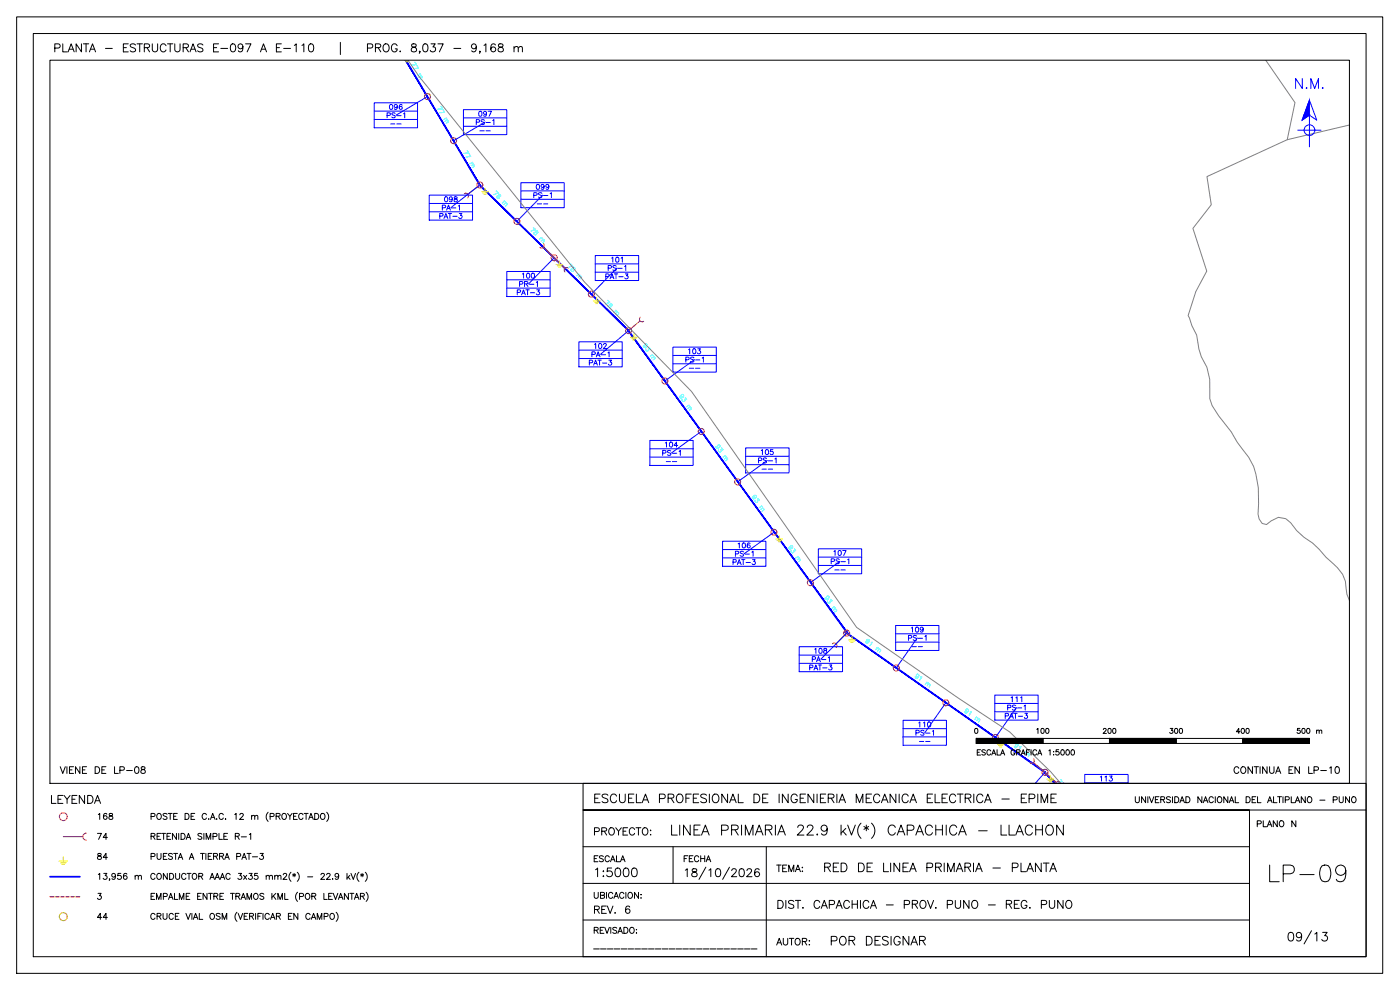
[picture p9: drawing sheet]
<svg xmlns="http://www.w3.org/2000/svg" width="420mm" height="297mm" viewBox="0 0 420 297" stroke-linecap="round" stroke-linejoin="round" font-family="sans-serif">
<!-- layer: RP_CONDUCTOR -->
<g fill="#00f" stroke="#00f" stroke-width=".3">
<path d="M188.5 99.3l66 91.2 .2-.2zM188.5 99.3l.2-.2 66 91.2zM143.9 55.6l44.6 43.7 .2-.2zM143.9 55.6l.2-.2 44.6 43.7zM121.7 18.1l22.2 37.5 .2-.2zM121.7 18.1h.3l22.1 37.3z"/>
<path d="M253.6 189.4l-.1 .2 60.2 42.1zM253.5 189.6l60.2 42.1-.2 .1zM313.7 231.7l-.2 .1 3.2 3.2zM313.5 231.8l3.2 3.2h-.4z"/>
</g>
<!-- layer: RP_EMPALME -->
<path d="M253.6 189.5l1 .9M15 269.1h1.3M16.6 269.1h1.2M18.1 269.1h1.3M19.6 269.1h1.3M21.1 269.1h1.3M22.7 269.1h1.3" fill="none" stroke="#f00" stroke-width=".3"/>
<!-- layer: RP_PTIERRA -->
<g fill="none" stroke="#ff0" stroke-width=".3">
<path d="M121.4 18.1h1.3M121.7 18.5h.6M144.6 57.5h2M144.9 57.9h1.3M145.3 58.3h.6M145.6 56.5v1M166.9 79.4h2M167.2 79.7h1.4M167.9 78.3v1.1M167.6 80.1h.6M178.1 90.3h2M178.4 90.7h1.3"/>
<path d="M178.8 91.1h.6M179.1 89.3v1M189.2 101.2h2M189.6 101.6h1.3M189.9 102h.6M190.2 100.2v1M232.9 161.7h2M233.2 162.1h1.3M233.6 162.5h.6M233.9 160.7v1M254.7 192h2M255 192.4h1.3"/>
<path d="M255.4 192.8h.6M255.7 191v1M299.3 223.3h2M299.7 223.7h1.3M300 224.1h.6M300.3 222.3v1M314.2 233.8h2M314.6 234.2h1.2M314.9 234.6h.6M315.2 232.8v1M17.7 258.3h2.6M18.1 258.9h1.7"/>
<path d="M18.6 259.4h.8M19 257.1v1.2"/>
</g>
<!-- layer: RP_POSTE -->
<g fill="none" stroke="#f00" stroke-width=".3">
<circle cx="128.3" cy="29" r=".9"/>
<circle cx="136.1" cy="42.2" r=".9"/>
<circle cx="144" cy="55.5" r=".9"/>
<circle cx="155.1" cy="66.4" r=".9"/>
<circle cx="166.3" cy="77.3" r=".9"/>
<circle cx="177.5" cy="88.3" r=".9"/>
<circle cx="188.6" cy="99.2" r=".9"/>
<circle cx="199.5" cy="114.3" r=".9"/>
<circle cx="210.4" cy="129.5" r=".9"/>
<circle cx="221.4" cy="144.6" r=".9"/>
<circle cx="232.3" cy="159.7" r=".9"/>
<circle cx="243.2" cy="174.8" r=".9"/>
<circle cx="254.1" cy="190" r=".9"/>
<circle cx="269" cy="200.4" r=".9"/>
<circle cx="283.9" cy="210.9" r=".9"/>
<circle cx="298.7" cy="221.3" r=".9"/>
<circle cx="313.6" cy="231.7" r=".9"/>
<circle cx="19" cy="245" r="1.17"/>
</g>
<!-- layer: RP_CUADROPOSTE -->
<g fill="none" stroke="#00f" stroke-width=".3">
<path d="M112.3 30.8h13v7.5h-13zM112.3 33.3h13M112.3 35.8h13M128.3 29l-9.5 5.6M139.1 32.9h13v7.5h-13zM139.1 35.4h13M139.1 37.9h13M145.6 36.6l-9.5 5.6M128.8 58.6h13v7.4h-13zM144 55.5l-8.7 6.8M156.3 54.8h13v7.5h-13zM156.3 57.3h13"/>
<path d="M156.3 59.8h13M162.8 58.6l-7.7 7.8M128.8 61.1h13M128.8 63.5h13M166.3 77.4l-7.7 7.8M178.6 76.7h13.1v7.5h-13.1zM178.6 79.2h13.1M152.1 81.5h13v7.5h-13zM152.1 84h13M152.1 86.5h13M178.6 81.7h13.1M185.2 80.4l-7.7 7.9"/>
<path d="M188.6 99.2l-8.4 7.1M173.7 102.6h13v7.5h-13zM173.7 105.1h13M173.7 107.6h13M202 104.1h13v7.5h-13zM202 106.6h13M202 109.1h13M208.4 107.9l-8.9 6.4M195 132.2h13v7.4h-13zM195 134.6h13M195 137.1h13M210.4 129.5l-8.9 6.4"/>
<path d="M223.8 134.4h13v7.5h-13zM223.8 136.9h13M223.8 139.4h13M230.3 138.2l-8.9 6.4M232.3 159.7l-8.9 6.4M216.9 162.4h12.9v7.5h-12.9zM216.9 164.9h12.9M216.9 167.4h12.9M245.6 164.7h13v7.5h-13zM245.6 167.2h13M245.6 169.7h13M252.1 168.4l-8.9 6.4"/>
<path d="M239.8 194h13.1v7.5h-13.1zM239.8 196.5h13.1M239.8 199h13.1M254.1 190l-7.8 7.8M268.8 187.7h13v7.5h-13zM268.8 190.2h13M268.8 192.7h13M275.3 191.4l-6.3 9M271 216.1h13v7.5h-13zM271 218.6h13M283.8 210.9l-6.3 9M298.6 208.5h13v7.6h-13z"/>
<path d="M298.6 211.1h13M298.6 213.6h13M305.1 212.3l-6.4 9M271 221.1h13M313.6 231.7l-2.9 3.3M325.5 235v-2.6h13v2.6M325.5 234.9h13"/>
</g>
<!-- layer: RP_VANO -->
<g fill="none" stroke="#0ff" stroke-width=".3">
<path d="M124.5 18.6l.5 .8-1.5 .1M125.2 19.7l.4 .8-1.4 .1M125.9 22.3l.5 .4-.7 .5M126.1 22.2l-.8 .4M126.2 22.9l.5 .4-.7 .5M132.4 31.9l.4 .7-1.4 .2M133 33l.4 .7-1.4 .1M133.7 35.5l.5 .5-.7 .5M133.9 35.4l-.7 .5M134.1 36.1l.5 .5-.7 .4M140.2 45.2l.5 .7-1.5 .1M140.8 46.2l.5 .8-1.5 .1"/>
<path d="M141.6 48.8l.4 .4-.6 .5M141.8 48.7l-.7 .4M141.9 49.4l.5 .4-.7 .5M148.9 57.3l.6 .6-1.3 .5M149.1 58.9l.2-.2 .7 .3 .2-.1-.4-.6-.2 .3a.53 .53 0 0 1 .3 .5 .53 .53 0 0 1-.4 .5l-.4-.3zM151.2 60.5l.5 .3-.5 .6M151.3 60.3l-.6 .6M151.7 60.9l.5 .3-.5 .7M160.1 68.2l.6 .6-1.4 .5M160.2 69.9l.5-.2 .6 .2 .1-.2-.2-.4h-.3l-.2 .2 .3 .8a.46 .46 0 0 1-.6 .1 .46 .46 0 0 1-.2-.5zM162.3 71.4l.6 .3-.5 .6M162.5 71.2l-.6 .6"/>
<path d="M162.8 71.9h.4l.2 .3-.5 .6M171.2 79.1l.7 .7-1.4 .4M171.4 80.8l.2-.2 .7 .2 .3-.1-.3-.5-.4 .1a.74 .74 0 0 1 0 1.1l-.5-.2zM173.5 82.3l.6 .3-.6 .7M173.7 82.2l-.6 .6M174 82.8l.6 .3-.6 .6M182.4 90.1l.6 .6-1.3 .5M182.5 91.7l.5-.2 .6 .2 .2-.2-.3-.3-.3-.1-.1 .2 .2 .9a.45 .45 0 0 1-.6 0 .45 .45 0 0 1-.2-.5zM184.7 93.2l.4 .1 .1 .3-.5 .6M184.8 93.1l-.6 .6M185.1 93.7l.6 .3-.5 .6M193.1 103.7l-.1 .2a.59 .59 0 0 0 .9 .2 .59 .59 0 0 0 .1-.9 .41 .41 0 0 0-.5 .4 .41 .41 0 0 0 .6 .4"/>
<path d="M194.8 104.1l.4 .6h-.7a.43 .43 0 0 1-.3 .7 .43 .43 0 0 1-.4-.7M195.7 106.6l.5 .3-.6 .6M195.9 106.4l-.7 .5M196.1 107.1l.3 .1 .2 .3-.6 .5M204 118.9l-.1 .1a.59 .59 0 0 0 .9 .2 .59 .59 0 0 0 .1-.8 .4 .4 0 0 0-.5 .4 .4 .4 0 0 0 .6 .3M205.7 119.3l.4 .5h-.7a.44 .44 0 0 1 0 .6 .44 .44 0 0 1-.6 0 .44 .44 0 0 1-.1-.6M206.6 121.7l.5 .4-.6 .5M206.8 121.5l-.7 .6M207 122.2l.5 .4-.6 .6M214.9 134v.1a.59 .59 0 0 0 .8 .3 .59 .59 0 0 0 .1-.9 .4 .4 0 0 0-.5 .4 .4 .4 0 0 0 .6 .3M216.6 134.4l.4 .6-.6-.1a.43 .43 0 0 1-.4 .7 .43 .43 0 0 1-.3-.7M217.5 136.8l.4 .1 .1 .3-.6 .5"/>
<path d="M217.7 136.7l-.7 .5M217.9 137.4l.4 .1 .1 .3-.6 .5M225.8 149.1v.2a.59 .59 0 0 0 .8 .2 .59 .59 0 0 0 .2-.9 .4 .4 0 0 0-.6 .4 .4 .4 0 0 0 .6 .3M227.5 149.5l.4 .6h-.6a.43 .43 0 0 1-.4 .6 .43 .43 0 0 1-.3-.6M228.4 151.9l.4 .1 .1 .3-.6 .6M228.6 151.8l-.7 .5M228.8 152.5l.4 .1 .1 .3-.6 .5M236.7 164.3v.1a.58 .58 0 0 0 .8 .2 .58 .58 0 0 0 .2-.8 .4 .4 0 0 0-.6 .4 .4 .4 0 0 0 .6 .3M238.4 164.7l.4 .5h-.6a.43 .43 0 0 1-.4 .7 .43 .43 0 0 1-.3-.7M239.3 167.1l.5 .4-.6 .5M239.5 166.9l-.7 .5M239.7 167.6l.5 .4-.6 .5"/>
<path d="M247.6 179.4v.1a.6 .6 0 0 0 .8 .2 .6 .6 0 0 0 .2-.8 .4 .4 0 0 0-.6 .4 .4 .4 0 0 0 .6 .3M249.3 179.8l.4 .5h-.6a.44 .44 0 0 1-.1 .6 .44 .44 0 0 1-.6 0 .44 .44 0 0 1 0-.6M250.2 182.2l.4 .1 .1 .3-.6 .5M250.4 182.1l-.7 .5M250.6 182.8l.5 .3-.6 .6M260.8 192.5a.4 .4 0 0 1-.6 0 .4 .4 0 0 1 .2-.6 .4 .4 0 0 1 .5 .4l-.7 .7-.4-.4M261.4 192.7h.4l-.7 1M263.1 194.4h.4l.3 .3-.4 .6M263.3 194.2l-.5 .8M263.7 194.8l.6 .2-.4 .7M275.7 202.9a.41 .41 0 0 1-.7 0 .41 .41 0 0 1 .3-.6 .41 .41 0 0 1 .5 .4l-.7 .8-.4-.4M276.3 203.1h.4l-.8 1.1"/>
<path d="M278 204.9h.4l.2 .2-.4 .7M278.2 204.7l-.5 .7M278.6 205.3l.6 .2-.4 .7M290.6 213.4a.41 .41 0 0 1-.7-.1 .41 .41 0 0 1 .3-.6 .41 .41 0 0 1 .5 .5l-.8 .7-.3-.4M291.2 213.6h.4l-.8 1M292.9 215.3l.6 .2-.4 .7M293.1 215.1l-.6 .7M293.5 215.7h.4l.2 .2-.4 .7M305.4 223.8a.41 .41 0 0 1-.6-.1 .41 .41 0 0 1 .3-.5 .41 .41 0 0 1 .4 .4l-.5 .7h-.4l-.2-.3M306 224h.5l-.8 1.1M307.8 225.8l.4-.1 .2 .3-.4 .7M307.9 225.6l-.5 .7"/>
<path d="M308.3 226.2l.4-.1 .2 .3-.4 .7M318.3 233.9l.6 .6-1.4 .4M319.1 234.8l.2 .2"/>
</g>
<!-- layer: RP_RETENIDA -->
<g fill="none" stroke="#f00" stroke-width=".3">
<path d="M139.3 58.1a.79 .79 0 0 1 1.1 .2 .79 .79 0 0 1-.1 1.1M144 55.5l-3.6 2.8M163.1 73.1a.79 .79 0 0 1 0 1.1 .79 .79 0 0 1-1.1 0M163.1 74.2l6.4 6.3M170.7 80.5a.79 .79 0 0 0-1.2 0 .79 .79 0 0 0 .1 1.1M192.1 96.3l-3.5 2.9M192.2 95.2a.79 .79 0 0 0-.1 1.1 .79 .79 0 0 0 1.1 .1M249.8 193.2a.79 .79 0 0 1 1.1 0 .79 .79 0 0 1 0 1.1M254.1 190l-3.2 3.2M310.2 227.6a.79 .79 0 0 1 0 1.2 .79 .79 0 0 1-1.1 0M310.2 228.8l6.8 5.9M318.1 234.6l-.7-.1-.6 .5"/>
<path d="M19 251h5.8M25.9 250a1.05 1.05 0 0 0-1.1 1 1.05 1.05 0 0 0 1.1 1.1"/>
</g>
<!-- layer: VIAS -->
<path d="M122.4 18.1l3.3 4.7 49.7 61.8 32.1 32.9 49.6 70.7 30.6 21.3 15.3 10.1 12.3 11.9 3 3.5M379.9 18.1l8.7 12.7-2.3 11.1-24.1 11.1 1.3 8.4-5.5 7.1 4.2 12.9-3.3 6.1-2.3 7.2 1.1 3 1.4 2.8 .7 4.2 .7 2.3 1.7 3.2 .9 3.6v5.8l.7 2.1 1.9 3.1 3.8 4.8 1.8 3.1 1.6 2.2a17.8 17.8 0 0 1 4.7 11.4l-.1 7.9 .4 1.5 .9 1.4 1.3 .3 1.4-1.1 2.1-1.1 2.3 .4 1.4 1.3 1.8 2.3 2.2 2 2.6 1.7 2 1.9 2 2.4 2.1 1.8a9.2 9.2 0 0 1 4 7.5l.2 1.8 .8 1.8M405 37.5l-18.7 4.4" fill="none" stroke="#808080" stroke-width=".3"/>
<!-- layer: MARCO -->
<path d="M5 5.1h410v286.9h-410zM10 10.1h400v276.9h-400zM15 18.1h390v216.9h-390z" fill="none" stroke="#000" stroke-width=".3"/>
<!-- layer: NM -->
<g fill="none" stroke="#00f" stroke-width=".3">
<path d="M389.5 39.1h7M393 30.1l2.2 6-2.2-1.5-2.2 1.5zM393 34.6v9.5"/>
<circle cx="393" cy="39" r="1.6"/>
</g>
<path d="M393 30.1v4.5h-1.7zM391.3 34.6l-.5 1.5 2.2-1.5z" fill="#00f" stroke="#00f" stroke-width=".3"/>
<!-- layer: ROTULO -->
<g fill="none" stroke="#000" stroke-width=".3">
<path d="M16.4 14.4h1.1a.64 .64 0 0 0 .6-.6 .64 .64 0 0 0-.6-.6h-1.1v2.4M18.8 13.2v2.4h1.4M20.4 15.6l1-2.4 .9 2.4M20.8 14.8h1.1M24.4 13.2v2.4l-1.6-2.4v2.4M25 13.2h1.6M25.8 13.2v2.4M26.8 15.6l1-2.4 .9 2.4M27.2 14.8h1.1M31.6 14.5h2.1M37 14.3h.9M38.5 13.2h-1.5v2.4h1.5"/>
<path d="M40.7 13.5a.9 .9 0 0 0-.9-.4 .9 .9 0 0 0-.7 .6l.2 .4 1.1 .4 .3 .7a1.07 1.07 0 0 1-1.6 0M41.1 13.2h1.6M41.9 13.2v2.4M43.3 14.3l1.4-.1 .2-.3-.1-.5-.5-.2h-1v2.4M44.1 14.3l.8 1.3M45.7 13.2v1.7a.81 .81 0 0 0 .8 .7 .81 .81 0 0 0 .8-.7v-1.7M49.8 13.7a.88 .88 0 0 0-1-.6 .88 .88 0 0 0-.7 1v.6a.88 .88 0 0 0 .7 .9 .88 .88 0 0 0 1-.6M50.3 13.2h1.6M51.1 13.2v2.4M52.5 13.2v1.7a.8 .8 0 0 0 .7 .7 .8 .8 0 0 0 .8-.7v-1.7M55 14.3l1.3-.1 .3-.3-.1-.5-.5-.2h-1v2.4M55.8 14.3l.8 1.3"/>
<path d="M57 15.6l.9-2.4 .9 2.4M57.4 14.8h1.1M60.9 13.5a.89 .89 0 0 0-.9-.4 .89 .89 0 0 0-.7 .6l.2 .4 1.2 .4 .2 .7a1.05 1.05 0 0 1-1.6 0M64.1 14.3h.9M65.6 13.2h-1.5v2.4h1.5M66.3 14.5h2M69.5 13.3a.76 .76 0 0 1 1.1 .3 1.12 1.12 0 0 1 .1 1.4 1.12 1.12 0 0 1-1.2 .4l-.4-.9zM72.9 14a.74 .74 0 0 1-1 .6 .74 .74 0 0 1-.3-1.2 .74 .74 0 0 1 1.2 .1 1.27 1.27 0 0 1-.8 2.1l-.5-.4M73.7 13.2h1.6l-1.1 2.4M78.2 15.6l.9-2.4 .9 2.4M78.5 14.8h1.2M83 14.3h.9"/>
<path d="M84.4 13.2h-1.4v2.4h1.4M85.1 14.5h2.1M88.3 13.6l.6-.4v2.4M90.6 13.6l.6-.4v2.4M92.9 13.3a.76 .76 0 0 1 1.1 .3l.1 .6a1.03 1.03 0 0 1-.9 1.4 1.55 1.55 0 0 1-.3-2.3zM102.2 12.7v3.7M110.3 14.4l1.4-.1 .2-.3-.1-.6-.5-.2h-1v2.4M112.7 14.3l1.3-.1 .3-.6-.6-.4h-1v2.4M113.5 14.3l.8 1.3M115.4 13.3a1.19 1.19 0 0 1 1.5 .8 1.19 1.19 0 0 1-.8 1.5 1.25 1.25 0 0 1-1.2-.9 1.25 1.25 0 0 1 .5-1.4zM119.2 13.7a.88 .88 0 0 0-1-.6 .88 .88 0 0 0-.7 1v.6a.86 .86 0 0 0 .8 .9 .86 .86 0 0 0 .9-.9h-.6M120 15.4h.2z"/>
<path d="M123.6 13.3a.5 .5 0 0 0 .3 .8 .85 .85 0 0 1 .9 .3 .85 .85 0 0 1 0 1l-.8 .2-.5-.3a.88 .88 0 0 1 .1-.9 .88 .88 0 0 1 1-.3 .48 .48 0 0 0 .2-.8zM126 15.4h-.2h.2l-.2 .6M127.2 13.3a.76 .76 0 0 1 1.1 .3l.1 .6a1.03 1.03 0 0 1-.9 1.4 1.55 1.55 0 0 1-.3-2.3zM129.3 13.2h1.3l-.7 .9a.8 .8 0 0 1 .8 .7 .8 .8 0 0 1-.7 .9 .8 .8 0 0 1-.9-.6M131.4 13.2h1.6l-1.1 2.4M136.2 14.5h2.1M143 14a.74 .74 0 0 1-1 .6 .74 .74 0 0 1-.4-1.1 .74 .74 0 0 1 1.2 0 1.28 1.28 0 0 1-.8 2.1l-.4-.4M144.1 15.4h-.2h.2l-.2 .6M145.2 13.6l.6-.4v2.4M148.7 13.5a.69 .69 0 0 0-1.1-.2 1.38 1.38 0 0 0 .5 2.3 .75 .75 0 0 0 .7-.8 .75 .75 0 0 0-.7-.7 .75 .75 0 0 0-.8 .7M149.7 13.3a.5 .5 0 0 0 .2 .8 .85 .85 0 0 1 1 .3 .85 .85 0 0 1-.1 1l-.7 .2-.5-.3a.88 .88 0 0 1 .1-.9 .88 .88 0 0 1 .9-.3 .48 .48 0 0 0 .2-.8zM154.3 14.4l.5-.4 .6 .1 .1 1.5"/>
<path d="M154.3 14v1.6M155.5 14.4l.6-.4 .6 .1 .1 1.5M292.7 218.6a.74 .74 0 0 1 .9 .6 .74 .74 0 0 1-.5 .9l-.6-.3zM175 235h235v52h-235zM293 221.6h20v1.5h-20zM293.3 225.7h.6M294.3 224.9h-1v1.7h1M295.7 225.2l-.4-.3-.6 .3v.3l1 .4v.4l-.4 .3-.6-.3M297.3 225.3a.59 .59 0 0 0-.6-.4 .59 .59 0 0 0-.5 .7v.3a.59 .59 0 0 0 .5 .7 .59 .59 0 0 0 .6-.4M297.6 226.6l.6-1.7 .7 1.7M297.9 226h.7M299.2 224.9v1.7h.9"/>
<path d="M300.3 226.6l.6-1.7 .6 1.7M300.5 226h.8M304.6 225.3a.59 .59 0 0 0-.7-.4 .59 .59 0 0 0-.5 .7v.3a.57 .57 0 0 0 .6 .7 .57 .57 0 0 0 .6-.7h-.4M305.1 225.7l.9-.1 .1-.5-1-.2v1.7M305.6 225.7l.6 .9M306.5 226.6l.6-1.7 .6 1.7M306.7 226h.8M308.1 225.7h.6M309.1 224.9h-1v1.7M309.4 224.9v1.7M311.1 225.3a.59 .59 0 0 0-.7-.4 .59 .59 0 0 0-.4 .7v.3a.59 .59 0 0 0 .4 .7 .59 .59 0 0 0 .7-.4M311.4 226.6l.6-1.7 .6 1.7"/>
<path d="M311.7 226h.7M313 221.6h20v1.5h-20zM314.8 225.3l.4-.4v1.7M316.2 225.5h.1M316.2 226.4h.1M317.7 224.9h-.7l-.1 .7a.57 .57 0 0 1 .9 0 .57 .57 0 0 1-.2 .9 .57 .57 0 0 1-.8-.2M318.6 225a.79 .79 0 0 1 .9 .6 .79 .79 0 0 1-.5 1l-.6-.3-.1-.7zM320.1 225a.79 .79 0 0 1 .9 .6 .79 .79 0 0 1-.5 1l-.5-.3-.1-.7zM321.6 225a.79 .79 0 0 1 1 .6 .79 .79 0 0 1-.6 1l-.5-.3-.1-.7zM333 221.6h20v1.5h-20zM340.7 239v1.3l.5 .5 .6-.2 .1-1.6M343.8 239v1.8l-1.2-1.8v1.8"/>
<path d="M344.5 239v1.8M344.9 239l.7 1.8 .7-1.8M346.7 239.9h.7M347.8 239h-1.1v1.8h1.1M348.4 239.9l1-.1 .1-.6-1.1-.2v1.8M349 239.9l.5 .9M351.3 239.3l-.5-.3-.6 .1v.6l.9 .4 .2 .5-.5 .2-.7-.2M351.9 239v1.8M352.6 239h.5a.95 .95 0 0 1 .7 .9 .95 .95 0 0 1-.7 .9h-.5zM353 221.6h20v1.5h-20zM355.9 239h.6a.95 .95 0 0 1 .6 .9 .95 .95 0 0 1-.6 .9h-.6zM360.7 239v1.8l-1.2-1.8v1.8"/>
<path d="M364.1 239.5a.66 .66 0 0 0-.7-.5 .66 .66 0 0 0-.6 .7v.5a.67 .67 0 0 0 .6 .6 .67 .67 0 0 0 .7-.4M364.7 239v1.8M365.5 239.3l.2-.2a.84 .84 0 0 1 1 .8 .84 .84 0 0 1-1 .9l-.4-.6zM368.5 239v1.8l-1.2-1.8v1.8M370.7 239v1.8h1.1M373 221.6h20v1.5h-20zM374 239h.6a.97 .97 0 0 1 .6 .9 .97 .97 0 0 1-.6 .9h-.6zM375.8 239.9h.7M376.9 239h-1.1v1.8h1.1M377.4 239v1.8h1M382.2 239v1.8h1M383.4 239h1.2"/>
<path d="M384 239v1.8M385 239v1.8M385.7 240l1.1-.1v-.7l-1.1-.2v1.8M387.5 239v1.8h1.1M391.7 239v1.8l-1.2-1.8v1.8M392.7 239.1a.84 .84 0 0 1 1 .8 .84 .84 0 0 1-1 .9l-.4-.6zM400.1 240l1.1-.1v-.7l-1.1-.2v1.8M401.9 239v1.3l.5 .5 .6-.2 .1-1.6M405 239v1.8l-1.2-1.8v1.8M406 239.1a.84 .84 0 0 1 1 .8 .84 .84 0 0 1-1 .9l-.4-.6zM175 254h200M201.5 247.6v3h1.8"/>
<path d="M202 254v11.1M204 247.6v3M207.1 247.6v3l-2-3v3M208.3 249h1.1M210.1 247.6h-1.8v3h1.8M210.5 250.6l1.2-3 1.1 3M211 249.5h1.4M216.6 249.1l1.7-.1a.79 .79 0 0 0 .2-.9 .79 .79 0 0 0-.7-.5h-1.2v3M219.6 249l1.7-.2 .3-.4-.2-.6-.6-.2h-1.2v3M220.6 249l1 1.6M222.5 247.6v3M223.7 250.6v-3l1.1 3 1.2-3v3"/>
<path d="M226.7 250.6l1.1-3 1.2 3M227.1 249.5h1.5M229.7 249l1.7-.2 .3-.4-.1-.6-.6-.2h-1.3v3M230 254v33M230.7 249l1 1.6M232.7 247.6v3M233.4 250.6l1.1-3 1.2 3M233.8 249.5h1.5M239.4 248.3l.2-.5 .4-.2 .8 .1a.66 .66 0 0 1 .2 1l-1.7 1.9h2M242.3 248.3l.1-.5 .4-.2 .9 .1a.66 .66 0 0 1 .1 1l-1.7 1.9h2M245.3 250.3v.3zM248.3 248.5a.93 .93 0 0 1-1.3 .9 .93 .93 0 0 1-.4-1.5 .93 .93 0 0 1 1.5 .1 2.71 2.71 0 0 1-.3 2.4 .87 .87 0 0 1-1.3-.3"/>
<path d="M252.4 247.6v3M253 249.4l1 1.2M253.8 248.5l-1.4 1.5M254.4 247.6l1.1 3 1.2-3M258.4 247a3.1 3.1 0 0 0 0 4.6M259.3 248l1.4 .8M260 247.6v1.7M260.7 248l-1.4 .8M261.6 247a3.1 3.1 0 0 1 0 4.6M268.7 248.3a1.1 1.1 0 0 0-1.3-.8 1.1 1.1 0 0 0-.8 1.2 1.32 1.32 0 0 0 .2 1.4 1.32 1.32 0 0 0 1.5 .3l.4-.6M269.3 250.6l1.1-3 1.1 3M269.7 249.5h1.4"/>
<path d="M272.3 249.1h1.3a.78 .78 0 0 0 .7-.8 .78 .78 0 0 0-.7-.7h-1.3v3M274.8 250.6l1.2-3 1.1 3M275.3 249.5h1.4M279.8 248.3a1.1 1.1 0 0 0-1.2-.8 1.1 1.1 0 0 0-.9 1.2 1.31 1.31 0 0 0 .3 1.4 1.31 1.31 0 0 0 1.4 .3l.4-.6M280.8 249h2M280.8 247.6v3M282.8 247.6v3M284 247.6v3M287.1 248.3a1.1 1.1 0 0 0-1.2-.8 1.1 1.1 0 0 0-.9 1.2 1.31 1.31 0 0 0 .3 1.4 1.31 1.31 0 0 0 1.4 .3l.4-.6M287.7 250.6l1.1-3 1.2 3M288.1 249.5h1.5M293.7 249.3h2.6"/>
<path d="M300.4 247.6v3h1.7M302.8 247.6v3h1.7M304.8 250.6l1.2-3 1.1 3M305.3 249.5h1.4M309.8 248.3a1.1 1.1 0 0 0-1.2-.8 1.1 1.1 0 0 0-.9 1.2 1.31 1.31 0 0 0 .3 1.4 1.31 1.31 0 0 0 1.4 .3l.4-.6M310.8 249h2M310.8 247.6v3M312.8 247.6v3M314.1 248a1.1 1.1 0 0 1 1.3-.4 1.1 1.1 0 0 1 .7 1.1 1.32 1.32 0 0 1-.3 1.4 1.32 1.32 0 0 1-1.4 .3 1.85 1.85 0 0 1-.3-2.4zM319.1 247.6v3l-2-3v3M354.1 240.8l.7-1.8 .7 1.8M354.4 240.2h.8"/>
<path d="M361.1 240.8l.7-1.8 .7 1.8M361.4 240.2h.8M368.9 240.8l.7-1.8 .7 1.8M369.2 240.2h.8M380.4 240.8l.7-1.8 .7 1.8M380.7 240.2h.8M388.7 240.8l.7-1.8 .7 1.8M389 240.2h.8M396.1 240.1h1.5M410 243h-235h200v44M175 276h200M175 265.1h200"/>
<path d="M178.3 267.7v1.3l.5 .5 .7-.2v-1.6M178.3 279.1l1.1-.1 .1-.6-1.2-.2v1.8M178.9 279.1l.6 .9M180.1 279.1h.7M180.2 268.6l1.1-.1v-.6l-1.1-.2v1.8l1.1-.1 .1-.4-.4-.4M181.3 278.2h-1.2v1.8h1.2M181.5 278.2l.7 1.8 .7-1.8M182 267.7v1.8M183.3 278.2v1.8M183.9 268.2a.66 .66 0 0 0-.8-.5 .66 .66 0 0 0-.5 .7 .74 .74 0 0 0 .2 1 .74 .74 0 0 0 1-.1l.1-.2M184.2 269.5l.7-1.8 .7 1.8M184.5 269h.9"/>
<path d="M185.1 278.5l-.4-.3-.8 .3 .2 .4 1 .6v.3l-.4 .2-.8-.2M185.7 279.4h.9M187.2 268.2a.66 .66 0 0 0-.7-.5 .66 .66 0 0 0-.6 .7 .74 .74 0 0 0 .3 1 .74 .74 0 0 0 1-.1v-.2M187.2 278.2h.6a.95 .95 0 0 1 .7 .9 .95 .95 0 0 1-.7 .9h-.6zM187.8 267.7v1.8M188.8 267.8a.84 .84 0 0 1 1 .8 .84 .84 0 0 1-1 .9l-.4-.6zM189.3 278.3a.84 .84 0 0 1 1.1 .8 .84 .84 0 0 1-1.1 .9l-.3-.6zM190.9 278.9h.2zM190.9 280h.2zM191.6 267.7v1.8l-1.2-1.8v1.8M192.3 268.4h.2zM192.3 269.5h.2z"/>
<path d="M205.7 261.1l.5-.4v2.3M207.8 260.8a.49 .49 0 0 0 .3 .8l.4 .1a.69 .69 0 0 1 .7 .6 .69 .69 0 0 1-.6 .7h-.4a.69 .69 0 0 1-.6-.7 .69 .69 0 0 1 .7-.6l.4-.1a.47 .47 0 0 0 .3-.8zM211.8 260.2l-2 3.6M212.7 261.1l.6-.4v2.3M215 260.8a.8 .8 0 0 1 1.2 .3 1.13 1.13 0 0 1 .1 1.3 1.13 1.13 0 0 1-1.3 .5 1.88 1.88 0 0 1 0-2.1zM218.9 260.2l-2 3.6M219.6 261.2l.5-.5h.4l.5 .4-.4 .8-1.1 1.1h1.6M222.1 260.8a.8 .8 0 0 1 1.2 .3 1.13 1.13 0 0 1 .1 1.3 1.13 1.13 0 0 1-1.3 .5l-.3-.9zM224.2 261.2l.4-.5h.5l.5 .4-.4 .8-1.1 1.1h1.6M227.8 261a.7 .7 0 0 0-1-.2 1.36 1.36 0 0 0 .5 2.2 .75 .75 0 0 0 .7-.7 .75 .75 0 0 0-.8-.7 .75 .75 0 0 0-.7 .6M185.4 280l.7-1.8 .7 1.8"/>
</g>
<!-- layer: 0 -->
<g fill="#000" stroke="#000" stroke-width=".3">
<path d="M293 221.6l20 1.5v-1.5zM293 221.6l20 1.5h-20z"/>
<path d="M333 221.6l20 1.5v-1.5zM333 221.6l20 1.5h-20z"/>
<path d="M373 221.6l20 1.5v-1.5zM373 221.6l20 1.5h-20z"/>
</g>
<!-- layer: RP_LEYENDA -->
<g fill="none" stroke="#000" stroke-width=".3">
<path d="M45.3 245l1.1-.1v-.7l-1.1-.1v1.8M45.3 250.9l1.1-.1v-.6l-1.1-.2v1.8M45.3 257l1.1-.1v-.7l-1.1-.1v1.8M45.9 250.9l.6 .9M47.1 256.1v1.2l.5 .6 .6-.3 .1-1.5M47.1 250.9h.7M47.2 244.3l.2-.2a.84 .84 0 0 1 1 .9 .84 .84 0 0 1-1 .8l-.3-.6zM48.2 250h-1.1v1.8h1.1M48.5 250h1.2M49 256.9h.7M49.1 250v1.8M50.1 244.3l-.4-.2-.8 .2 .2 .4 .9 .5 .1 .4-.4 .3-.8-.3"/>
<path d="M50.1 256.1h-1.1v1.8h1.1M50.1 250.9h.7M50.5 244.1h1.2M51.1 244.1v1.8M51.2 250h-1.1v1.8h1.1M51.8 256.3l-.5-.2-.7 .2 .1 .4 1 .5-.1 .6-.6 .1-.4-.3M52.1 244.9h.7M52.1 256.1h1.2M52.7 256.1v1.8M53 250v1.8l-1.2-1.8v1.8M53.2 244.1h-1.1v1.8h1.1M53.5 257.9l.7-1.8 .6 1.8"/>
<path d="M53.6 250v1.8M53.7 257.2h.9M54.3 250h.6a.95 .95 0 0 1 .7 .9 .95 .95 0 0 1-.7 .9h-.6zM55.5 244.1h.6a.96 .96 0 0 1 .7 .9 .96 .96 0 0 1-.7 .9h-.6zM55.9 251.8l.7-1.8 .6 1.8M56.1 251.3h.9M56.8 257.9l.7-1.8 .7 1.8M57.1 257.2h.8M57.3 244.9h.7M58.4 244.1h-1.1v1.8h1.1M60.2 256.1h1.2M60.6 250.3l-.4-.3-.8 .3 .2 .4 .9 .5 .1 .4-.4 .2-.8-.2"/>
<path d="M60.8 256.1v1.8M61.2 250v1.8M61.8 256.1v1.8M61.9 251.8v-1.8l.7 1.8 .6-1.8v1.8M62 244.5a.67 .67 0 0 0-.8-.4 .67 .67 0 0 0-.5 .6 .75 .75 0 0 0 .2 1 .75 .75 0 0 0 1-.1l.1-.2M62.5 256.9h.7M62.6 245.8h.1zM63.2 245.9l.6-1.8 .7 1.8M63.4 245.2h.9M63.6 256.1h-1.1v1.8h1.1M63.9 251l1.1-.1v-.7l-1.1-.2v1.8M64.1 256.9l1-.1 .1-.6-1.1-.1v1.8"/>
<path d="M64.7 256.9l.6 1M65 245.8h.1zM65.7 250v1.8h1.1M65.9 256.9l1-.1 .1-.6-1.1-.1v1.8M66.5 256.9l.6 1M67 244.5a.67 .67 0 0 0-.7-.4 .67 .67 0 0 0-.6 .6 .75 .75 0 0 0 .2 1 .75 .75 0 0 0 1-.1l.1-.2M67.2 250.9h.7M67.4 257.9l.7-1.8 .7 1.8M67.6 245.8h.2zM67.7 257.2h.9M68.3 250h-1.1v1.8h1.1M70.4 244.4l.5-.3v1.8"/>
<path d="M70.6 250.9l1-.1 .1-.6-1.1-.2v1.8M71 257l1.1-.1 .1-.7-1.2-.1v1.8M71.2 250.9l.6 .9M72 244.5l.3-.4 .7 .3-1.1 1.5h1.2M72.4 251.1h1.6M72.6 257.9l.7-1.8 .7 1.8M72.8 257.2h.9M74.1 256.1h1.2M74.7 256.1v1.8M74.8 250.4l.4-.4v1.8M75.5 245l.4-.3h.5l.1 1.2M75.5 244.7v1.2"/>
<path d="M75.8 257.1h1.5M76.5 245l.4-.3h.4l.1 1.2M78.1 256.1h.9l-.5 .6a.6 .6 0 0 1 .4 1 .6 .6 0 0 1-1-.2M80.5 243.7a1.88 1.88 0 0 0 0 2.8M81.1 245l1-.1 .1-.7-1.1-.1v1.8M82.9 244.9l1-.1 .1-.6-1.1-.1v1.8M83.5 244.9l.6 1M84.8 244.3l.1-.2a.84 .84 0 0 1 1.1 .9 .84 .84 0 0 1-1.1 .8l-.3-.6zM86.3 244.1l.7 .8v1M87.7 244.1l-.7 .8M88.1 244.9h.7M89.2 244.1h-1.1v1.8h1.1"/>
<path d="M90.9 244.5a.67 .67 0 0 0-.7-.4 .67 .67 0 0 0-.6 .6 .75 .75 0 0 0 .3 1 .75 .75 0 0 0 .9-.1l.1-.2M91.3 244.1h1.2M91.9 244.1v1.8M92.6 245.9l.7-1.8 .7 1.8M92.9 245.2h.9M94.4 244.1h.6a.95 .95 0 0 1 .7 .9 .95 .95 0 0 1-.7 .9h-.6zM96.3 244.3l.2-.2a.84 .84 0 0 1 1.1 .9 .84 .84 0 0 1-1.1 .8l-.3-.6zM98 243.7a1.88 1.88 0 0 1 0 2.8M29.4 268h1l-.6 .7a.59 .59 0 0 1 .5 1 .59 .59 0 0 1-1-.2M29.5 262.4l.4-.3v1.7M31.1 262.1h1l-.5 .6a.6 .6 0 0 1 .4 1 .6 .6 0 0 1-1-.2M32.9 263.8h-.1h.1l-.1 .4"/>
<path d="M34.6 262.6a.56 .56 0 0 1-.7 .5 .56 .56 0 0 1-.2-.9 .56 .56 0 0 1 .9 .1v.3a.85 .85 0 0 1-.6 1.2l-.4-.2M36.3 262.1h-.9l-.1 .7a.64 .64 0 0 1 1 0 .64 .64 0 0 1-.1 1 .64 .64 0 0 1-1-.3M38.1 262.3l-.1-.2a.89 .89 0 0 0-1.1 .7 .89 .89 0 0 0 .6 1 .56 .56 0 0 0 .7-.5 .56 .56 0 0 0-.6-.6 .56 .56 0 0 0-.6 .6M40.6 263l.4-.4 .4 .1 .1 1.1M40.6 262.6v1.2M41.5 263l.4-.4 .5 .1v1.1M45.3 268.9h.7M46.4 268h-1.1v1.9h1.1M46.5 262.5a.65 .65 0 0 0-.7-.5 .65 .65 0 0 0-.5 .7v.5a.65 .65 0 0 0 .5 .7 .65 .65 0 0 0 .7-.5M46.5 274.5a.65 .65 0 0 0-.7-.5 .65 .65 0 0 0-.5 .7v.5a.65 .65 0 0 0 .5 .7 .65 .65 0 0 0 .7-.5M47 269.9v-1.9l.6 1.9 .7-1.9v1.9M47.1 274.9l1.1-.1v-.6l-1.1-.1v1.8"/>
<path d="M47.4 262.1a.84 .84 0 0 1 1 .8 .84 .84 0 0 1-1 .9l-.3-.6zM47.7 274.9l.6 1M48.9 274.1v1.2l.5 .6 .6-.3 .1-1.5M49 269l1-.1 .1-.7-1.1-.2v1.9M50.2 262.1v1.7l-1.2-1.7v1.7M50.6 269.9l.6-1.9 .7 1.9M50.8 269.2h.9M50.9 262.1h.6a.95 .95 0 0 1 .6 .8 .95 .95 0 0 1-.6 .9h-.6zM52 274.5a.65 .65 0 0 0-.7-.5 .65 .65 0 0 0-.6 .7v.5a.65 .65 0 0 0 .6 .7 .65 .65 0 0 0 .7-.5M52.4 268v1.9h1M52.6 274.9h.7M52.7 262.1v1.2l.5 .5 .6-.2 .1-1.5"/>
<path d="M53.7 274.1h-1.1v1.8h1.1M53.8 269.9v-1.9l.7 1.9 .7-1.9v1.9M55.8 262.5a.67 .67 0 0 0-.8-.5 .67 .67 0 0 0-.5 .7v.5a.67 .67 0 0 0 .5 .7 .67 .67 0 0 0 .8-.5M55.8 274.1l.7 1.8 .6-1.8M55.9 268.9h.7M56.1 262.1h1.2M56.7 262.1v1.7M57 268h-1.1v1.9h1.1M57.6 274.1v1.8M57.8 262.3l.2-.2a.84 .84 0 0 1 1.1 .8 .84 .84 0 0 1-1.1 .9l-.3-.6zM58 275.9l.7-1.8 .7 1.8M58.3 275.3h.8"/>
<path d="M59.3 268.9h.7M59.6 262.9l1.1-.1 .1-.6-1.2-.1v1.7M59.8 274.1v1.8h1.1M60.2 262.9l.7 .9M60.4 268h-1.1v1.9h1.1M62.1 268v1.9l-1.2-1.9v1.9M62.6 268h1.2M63 263.8l.7-1.7 .7 1.7M63.2 274.3l.1-.2a.84 .84 0 0 1 1.1 .9 .84 .84 0 0 1-1.1 .8l-.3-.6zM63.2 268v1.9M63.2 263.3h.9M64.2 268.9l1-.1 .1-.6-1.1-.2v1.9"/>
<path d="M64.5 263.8l.7-1.7 .7 1.7M64.8 263.3h.8M64.8 268.9l.6 1M66 268.9h.7M66.1 263.8l.7-1.7 .6 1.7M66.1 274.3l-.5-.2-.7 .2 .1 .4 1.1 .6v.3l-.5 .3-.7-.3M66.3 263.3h.9M66.7 275.9v-1.8l.7 1.8 .7-1.8v1.8M67.1 268h-1.1v1.9h1.1M69.1 262.5a.65 .65 0 0 0-.8-.5 .65 .65 0 0 0-.5 .7v.5a.65 .65 0 0 0 .5 .7 .65 .65 0 0 0 .8-.5M69.2 268h1.2M69.8 268v1.9"/>
<path d="M70.8 268.9l1-.1 .1-.6-1.1-.2v1.9M71.1 273.7a1.85 1.85 0 0 0 0 2.7M71.4 268.9l.6 1M71.5 274.1l.7 1.8 .6-1.8M71.6 262.1h.9l-.5 .6a.6 .6 0 0 1 .4 1 .6 .6 0 0 1-1-.2M72.3 269.9l.7-1.9 .7 1.9M72.6 269.2h.8M73.1 262.6l.9 1.2M73.3 274.9h.7M74 262.6l-.9 1.2M74.1 269.9v-1.9l.7 1.9 .7-1.9v1.9M74.4 274.1h-1.1v1.8h1.1"/>
<path d="M74.7 262.1h1l-.5 .6a.6 .6 0 0 1 .4 1 .6 .6 0 0 1-1.1-.2M74.9 274.9l1-.1 .1-.6-1.1-.1v1.8M75.5 274.9l.6 1M76.3 268.3l.2-.2a.83 .83 0 0 1 1 .9 .83 .83 0 0 1-1 .8l-.4-.6zM76.7 274.1v1.8M77.3 262.1h-.8l-.1 .7a.64 .64 0 0 1 .9 0 .64 .64 0 0 1-.1 1 .64 .64 0 0 1-.9-.3M77.4 274.9h.7M78.5 274.1h-1.1v1.8M78.9 274.1v1.8M79.2 268.3l-.4-.3-.8 .3 .1 .4 1.1 .6v.3l-.4 .3-.8-.3M79.9 263l.4-.4 .4 .1 .1 1.1M79.9 262.6v1.2"/>
<path d="M80.8 263l.4-.4 .5 .1 .1 1.1M80.8 274.5a.67 .67 0 0 0-.7-.4 .67 .67 0 0 0-.6 .6v.5a.67 .67 0 0 0 .6 .7 .67 .67 0 0 0 .7-.5M81.2 275.9l.7-1.8 .6 1.8M81.4 275.3h.9M81.6 268v1.9M82 268.8l.8 1.1M82.4 263l.5-.4 .4 .1 .1 1.1M82.4 262.6v1.2M82.8 268l-1.2 1.2M83 274.9l1-.1 .1-.6-1.1-.1v1.8M83.4 263l.4-.4 .4 .1 .1 1.1M83.4 269.9v-1.9l.7 1.9 .7-1.9v1.9"/>
<path d="M83.6 274.9l.6 1M85 262.5l.4-.4h.5l.1 .3-.2 .6-.9 .8h1.2M85.4 268v1.9h1.1M86.6 274.9h.6M87.3 261.7a1.81 1.81 0 0 0 0 2.7M87.7 274.1h-1.1v1.8h1.1M87.8 262.3l.9 .5M88.3 262.1v1M88.7 262.3l-.9 .5M89.2 261.7a1.85 1.85 0 0 1 0 2.7M89.3 267.7a1.88 1.88 0 0 0 0 2.8M89.4 274.1v1.8l-1.2-1.8v1.8"/>
<path d="M89.9 269l1-.1 .1-.7-1.1-.2v1.9M91.9 268.1a.84 .84 0 0 1 1.1 .9 .84 .84 0 0 1-1.1 .8l-.3-.6zM92.3 263.1h1.6M93.1 274.5a.67 .67 0 0 0-.8-.4 .67 .67 0 0 0-.5 .6v.5a.67 .67 0 0 0 .5 .7 .67 .67 0 0 0 .8-.5M93.4 275.9l.7-1.8 .7 1.8M93.6 268.9l1-.1 .1-.6-1.1-.2v1.9M93.7 275.3h.8M94.2 268.9l.6 1M95.2 275.9v-1.8l.7 1.8 .7-1.8v1.8M96.3 262.5l.4-.4h.5l.2 .3-.3 .6-.9 .8h1.3M97.2 268v1.9h1M97.3 275l1-.1 .1-.7-1.1-.1v1.8"/>
<path d="M98 262.5l.4-.4 .7 .3-.3 .6-.8 .8h1.2M98.6 268.9h.7M99.2 274.3l.1-.2a.84 .84 0 0 1 1.1 .9 .84 .84 0 0 1-1.1 .8l-.3-.6zM99.8 263.8h.1zM99.8 268h-1.2v1.9h1.2M100 268l.7 1.9 .7-1.9M100.9 273.7a1.85 1.85 0 0 1 0 2.7M101.6 269.9l.6-1.9 .7 1.9M101.6 262.6a.56 .56 0 0 1-.7 .5 .56 .56 0 0 1-.2-.9 .56 .56 0 0 1 .9 .1v.3a.85 .85 0 0 1-.6 1.2l-.4-.2M101.8 269.2h.9M104.1 262.1v1.7M104.5 263.2l.6 .6"/>
<path d="M104.6 268v1.9l-1.2-1.9v1.9M105 262.6l-.9 .9M105 268h1.2M105.3 262.1l.7 1.7 .7-1.7M105.6 268v1.9M106.4 269.9l.6-1.9 .7 1.9M106.6 269.2h.9M107.7 261.7a1.81 1.81 0 0 0 0 2.7M108.2 268.9l1-.1 .2-.4-.5-.4h-.7v1.9M108.2 262.3l.9 .5M108.7 262.1v1M108.8 268.9l.6 1"/>
<path d="M109.1 262.3l-.9 .5M109.6 261.7a1.85 1.85 0 0 1 0 2.7M109.9 267.7a1.88 1.88 0 0 1 0 2.8"/>
</g>
<!-- layer: RP_CONDUCTOR -->
<path d="M15 263h9" fill="none" stroke="#00f" stroke-width=".51"/>
<!-- layer: CRUCES -->
<circle cx="19" cy="275" r="1.2" fill="none" stroke="#ff7f00" stroke-width=".3"/>
<text font-size="8.8" x="379.9" y="265.6">LP-09</text>
<text font-size="7.5" x="385.2" y="284.3">09/13</text>
<text font-size="6.6" fill="#00f" x="387.7" y="27.9">N.M.</text>
<g font-size="5.7">
<text x="14.1" y="242.4">LEYENDA</text>
<text x="177.1" y="242">ESCUELA PROFESIONAL DE INGENIERIA MECANICA ELECTRICA - EPIME</text>
<text x="177.1" y="251.9">PROYECTO:</text>
<text x="246.2" y="262.8">RED DE LINEA PRIMARIA - PLANTA</text>
<text x="177.4" y="264.2">1:5000</text>
<text x="232.1" y="273.8">DIST. CAPACHICA - PROV. PUNO - REG. PUNO</text>
<text x="248.4" y="284.7">POR DESIGNAR</text>
</g>
<g font-size="5.3">
<text x="231.8" y="262.8">TEMA:</text>
<text x="177.1" y="275.2">REV. 6</text>
</g>
<g font-size="4.9" fill="#00f">
<text x="115.7" y="34.2">096</text>
<text x="159.8" y="58.2">099</text>
<text x="181.3" y="82.5">PS-1</text>
<text x="198.3" y="135.5">104</text>
<text x="220.1" y="165.8">106</text>
<text x="219.4" y="168.3">PS-1</text>
<text x="274.5" y="219.4">110</text>
</g>
<g font-size="4.9">
<text x="16.9" y="233.2">VIENE DE LP-08</text>
<text x="369" y="233.2">CONTINUA EN LP-10</text>
<text x="28.2" y="246.9">168</text>
<text x="376.1" y="249.4">PLANO N</text>
<text x="27.9" y="252.9">74</text>
<text x="27.9" y="258.9">84</text>
<text x="177.1" y="259.6">ESCALA</text>
<text x="204.3" y="259.6">FECHA</text>
<text x="27.9" y="276.9">44</text>
<text x="231.8" y="284.7">AUTOR:</text>
</g>
<g font-size="4.4" fill="#00f">
<text x="142.5" y="36">097</text>
<text x="131.6" y="64.2">PA-1</text>
<text x="132.3" y="61.7">098</text>
<text x="182.4" y="79.7">101</text>
<text x="154.9" y="87.1">PR-1</text>
<text x="155.6" y="84.7">100</text>
<text x="177.1" y="105.8">102</text>
<text x="205.3" y="107.2">103</text>
<text x="176.4" y="108.3">PA-1</text>
<text x="227.2" y="137.6">105</text>
<text x="249.1" y="167.9">107</text>
<text x="272.3" y="190.9">109</text>
<text x="243.4" y="197.2">108</text>
<text x="242.7" y="199.7">PA-1</text>
<text x="301.3" y="214.1">PS-1</text>
<text x="302.3" y="211.7">111</text>
<text x="329.1" y="235.7">113</text>
</g>
<g font-size="4.4">
<text x="310.1" y="221.2">100</text>
<text x="329.8" y="221.2">200</text>
<text x="350" y="221.2">300</text>
<text x="369.7" y="221.2">400</text>
<text x="388.1" y="221.2">500 m</text>
</g>
<g font-size="2.6" fill="#00f">
<text x="116.1" y="38.5">--</text>
<text x="142.9" y="40.6">--</text>
<text x="160.2" y="62.4">--</text>
<text x="205.7" y="111.8">--</text>
<text x="198.6" y="139.7">--</text>
<text x="227.5" y="142.2">--</text>
<text x="249.4" y="172.2">--</text>
<text x="272.3" y="195.1">--</text>
<text x="274.8" y="223.7">--</text>
</g>
<text font-size="2.6" x="177.1" y="286.1">________________________</text>
</svg>
